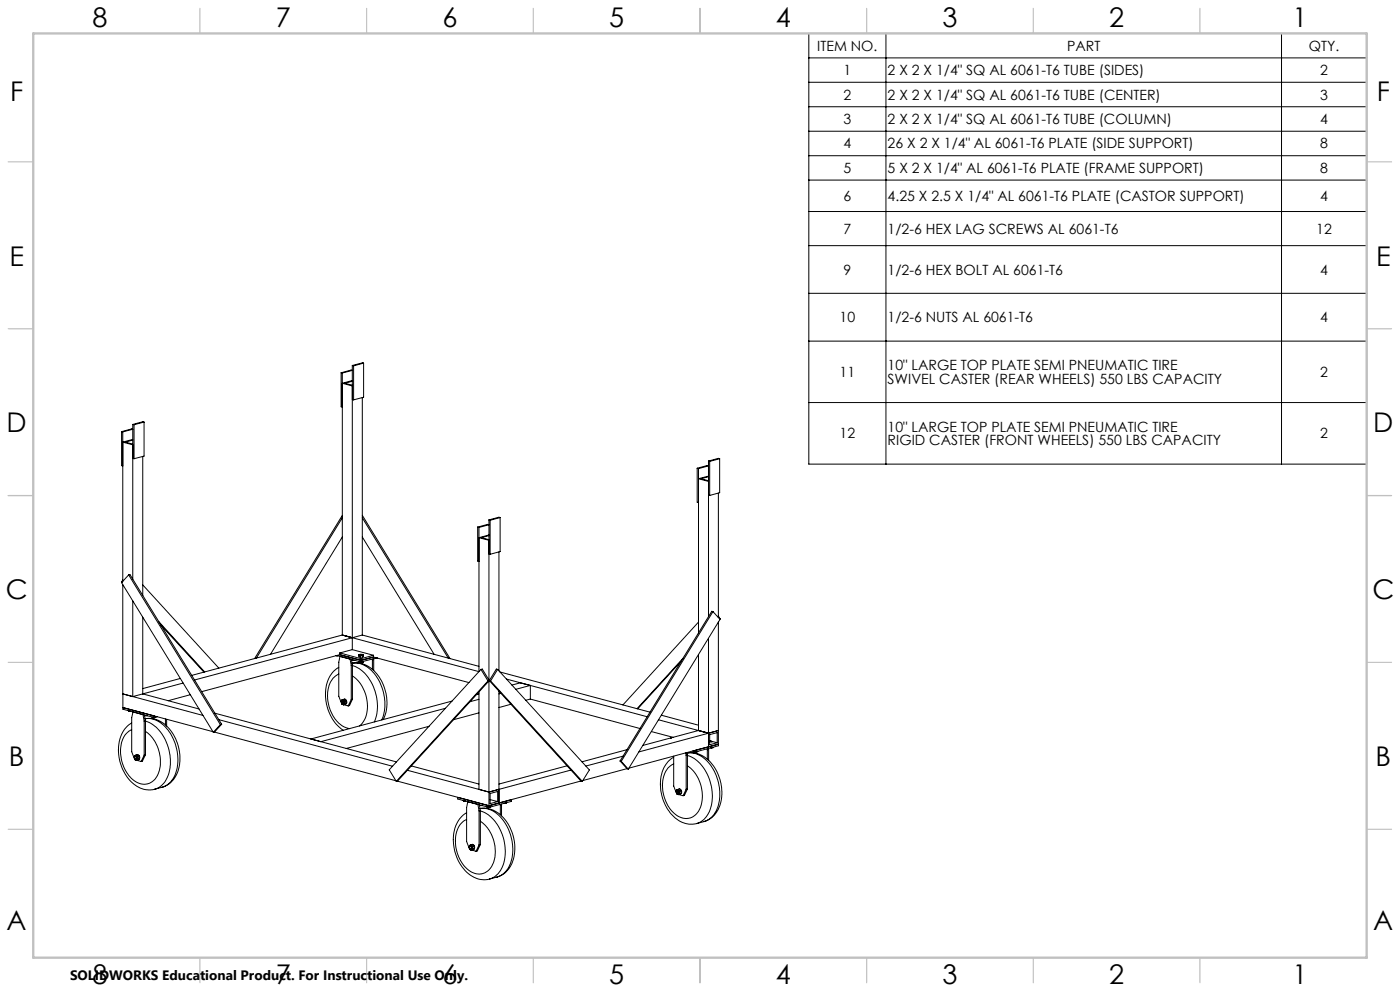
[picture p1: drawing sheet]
<svg xmlns="http://www.w3.org/2000/svg" width="420mm" height="297mm" viewBox="0 0 420 297" stroke-linecap="round" stroke-linejoin="round" font-family="sans-serif">
<g fill="none" stroke="#000" stroke-width=".3">
<path d="M242.6 10h167.4v129.1h-167.4zM242.6 17.4h167.4M265.8 10v129.1M384.5 10v129.1M242.6 24.7h167.4M242.6 32h167.4M242.6 39.3h167.4M242.6 46.7h167.4M242.6 54h167.4M242.6 63.4h167.4M242.6 73.6h167.4M242.6 87.9h167.4"/>
<path d="M102.3 111.7l3-.8 .4 .1-3 .8M102.3 111.7l.4 .1M102.3 111.7v10.2l.4 .1M102.7 111.8v78.5M105.7 109.5l.4 .1M105.7 119.7l.4 .1M105.7 109.5v85.2M105.7 114.3l-2.3 .6 2.3 .6M105.7 114l-3 .9 3 .8M106.1 109.6v10.2M108.7 119.1v71.2M109.1 108.8l-3.4 .7"/>
<path d="M109.1 108.8l-3 .8M109.1 108.8v10.3l-3 .7M242.6 102.2h167.4M36.5 129.4l3-.9 .3 .2-3 .7M36.5 129.4h.3M36.5 129.4v10.2l.3 .1M36.8 129.4v44.8M39.8 127.2l.4 .1M39.8 137.4l.4 .1M39.8 127.2v46.4M39.8 131.9l-2.2 .6 2.2 .6M39.8 131.7l-3 .8 3 .8"/>
<path d="M40.2 127.3v10.2M42.8 136.8v41.7M43.2 126.5l-.4-.1-3 .8M43.2 126.5l-3 .8M43.2 126.5v10.2l-3 .8M212.5 138.2v46.6M212.5 138.2l.4 .1M212.9 138.3v10.2M215.9 137.5l-3 .8M215.9 137.5v10.2l-3 .8M215.9 137.5l-.4-.1-3 .8M242.6 120.6h167.4"/>
<path d="M102.7 155.2l-25.8 42M102.7 154.5l-26.3 42.9M108.7 155.2l25.8 42M108.7 154.4l26.3 43M143.3 158l3-.8 .4 .1-3 .8M143.3 158l.4 .1M143.3 158v10.2l.4 .1M143.7 158.1v43.2l-41-11M146.7 155.8v48M146.7 155.8l.3 .1M147 155.9v10.2M150 155.1l-.3-.1-3 .8"/>
<path d="M150 155.1l-3 .8M150 155.1v10.2l-3 .8M209.2 140.3v10.2l.4 .1M209.2 140.3l3-.8 .3 .1-2.9 .8M209.2 140.3l.4 .1M209.6 140.4v49.3M212.5 148.4l.4 .1M212.5 142.9l-2.2 .6 2.2 .6M212.5 142.7l-2.9 .8 2.9 .8M215.5 147.8v37.3M36.5 174.4h.1M36.5 174.4l.1 .1"/>
<path d="M36.8 175.2v32.8l3 .8M36.8 173.8l-.3 .6M38.6 172.3l-2.1 2.3 27.5 44.9M38.6 172.3l27.5 44.9M38.6 172.3l.4-.1 27.5 44.9M42.8 175.3l22.9 24.9M102.7 160.9l-21.6 35.2M108.7 160.9l21.5 35.2M146.7 166l.3 .1M146.7 160.5l-2.3 .6 2.3 .6M146.7 160.3l-3 .8 3 .8M149.7 165.4v35.6"/>
<path d="M39.8 180.1v28.7M42.8 185v23M47.6 186.3l13.8 15.1M48.2 187.3l13 14.1M100.9 196.5h.1M100.9 196.5h.2M100.9 196.5h.4M101 196.5l7.3 1.9M101.1 196.5h.1M102 196.2l6.3 1.7 3.7-1M102 196.2l-41.5 11.1M102 195.7v.5"/>
<path d="M102 195.7l6.3 1.7M102 196.7l-.4 1.8v10.2l1 2.3 .2 .1M102.7 190.3l3 .8M102.7 190.3l-45.2 12.1M105 197.5l.4 2M105.4 199.5v10.2M105.4 197.6l.3 1.8M105.4 197.8l1 .1M105.7 191.1l-47.4 12.7M105.7 194.7l6.3 1.7M105.7 194.7l-3.7 1M105.7 199.5a11.5 11.5 0 0 1 7.2 9.2l.3 2.7v1.6l-.9 3.4"/>
<path d="M105.7 199.4l-.3 .1M105.7 199.4v10.1M107.7 198.2v.3M107.7 196.4h.2M107.7 196.4v.4l.4 .2M107.7 198.5l.1 .1M107.7 198.5l.5 .2M107.7 196.2l.2 .2M107.7 196.2l.6-.1 .6 .2M107.7 196.2v.2M107.8 196.2h.1M107.8 198.6l.4 .1"/>
<path d="M107.8 198.3v.3M107.9 196.4h.6M107.9 196.4l.2 .1M108 198.6v.2M108.1 196.5v.5M108.3 197.4v1M108.5 198.6l-.3 .1M108.5 198.6h.2M108.5 196.4h.3M108.5 196.4l-.4 .1M108.5 198.4v.2M108.7 190.3l-3 .8"/>
<path d="M108.7 190.3l35 9.4M108.7 198.6l-.5 .1M108.8 196.4v.5M108.8 196.9l-.7 .1M108.8 196.2h.2M108.9 196.3l-.4 .1M108.9 196.3l-.1 .1M108.9 198.5l-.2 .1M109 198.2l-.3 .4M109 196.2l-.1 .1M109 196.2l-.2 .7M111.7 197.5v.3"/>
<path d="M111.7 197.8v2.8M112 197.4l.1 .3M112 196.9l28.7 7.7M112 196.4l-3.7 1M112 196.4v.5M112.1 197.7l-.4 .1M112.1 197.7v3.2M112.7 197.2h.3M112.8 197.2h.2M113 197.2l-4.7 1.2M113.1 197.2h-.1M113.2 197.2h-.2"/>
<path d="M204.3 198.2l-13 14.2M204.9 197.3l-13.8 15.1M209.6 196.2v22.7l-16.8 4.5M209.6 186.4l-22.7 24.9M212.5 191.3v32.5M213.9 183.3l-.4-.1-27.5 44.9M213.9 183.3l-27.5 44.9M213.9 183.3l2.1 2.3-27.5 44.9M215.5 186.4v37.1l-6.7 1.8M215.5 184.6l.5 .8M216 185.4l-.1 .1M36.9 212.1l27 7.2"/>
<path d="M38.5 213l.2 .1M38.6 213.1h.1M38.7 213.1h.2M38.7 213.1l.5 .1-.3-.1M38.9 213.1h.1M39.5 216.7a9.9 9.9 0 0 0-3.7 10.9 10.9 10.9 0 0 0 8 9.1l2.6-.2M39.5 218.7a7.1 7.1 0 0 0-3.2 7.9 9.7 9.7 0 0 0 5.9 8.3 4.8 4.8 0 0 0 5.7-4.5 11.2 11.2 0 0 0-4.3-11.2M42.8 208l-3 .8M42.8 208l16.9 4.5M43.3 216.1l-.4-1.9-3-.8-.4 1.7v10.2l.9 2.4 .3 .1M43.3 216.1v10.2M43.3 214.3l.3 1.7"/>
<path d="M43.4 214.5h.8M43.5 215.4a8.9 8.9 0 0 1 9.2 6.1 11.8 11.8 0 0 1-1.4 13l-1.3 .9-1.4 .5a7.3 7.3 0 0 0 4.7-6.8 13.5 13.5 0 0 0-6.5-13.3 5.5 5.5 0 0 0-3.3-.4zM43.6 216.1a11.7 11.7 0 0 1 7.3 9.8 10 10 0 0 1-3.1 10l-1.4 .6M43.6 216l-.3 .1M43.6 216v10.2M45.6 214.9l.2 .1M45.7 215h.1M45.8 215h.2M45.8 215l.6 .1M45.9 215v.4M46 215l.4 .1M46 215h.1"/>
<path d="M46.2 214.6v.4M46.6 214.9v.1M46.6 215l-.2 .1M46.7 215l-.3 .1M46.7 214.9l-.1 .1M47.2 214.8l-1 .2M49.6 215.5v1.8M50 215.6v2M54.1 203.3l-11.3 3.1M54.9 204.7l-12.1 3.3M57.1 208.2l-6.7 1.8M60.9 214.4l-24-6.4v4.5l9.3 2.5"/>
<path d="M64.3 219.4l54.5 14.6M64.5 213.7l54.5 14.6M65.7 215.7l52.1 14M66.1 217.2l-2.1 2.3M66.5 217.1l-.4 .1M66.5 217.1l-2.1 2.3-.4 .1M101.6 200a9.7 9.7 0 0 0-3.7 10.5 12.4 12.4 0 0 0 5.1 8.4M101.6 202a6.6 6.6 0 0 0-3.3 6.9 10.1 10.1 0 0 0 5.7 9.3l.9 .2M102.4 210.3l.3 .7M102.5 210.4h.1M102.5 210.4v-.1a.38 .38 0 0 1 .6-.2 .38 .38 0 0 1 0 .6l-.2 .2-.3-.2M102.6 210.7h.1"/>
<path d="M102.7 211l.5 .1M102.7 209.8l-.3 .5M102.7 209.8l.5 .1M102.7 210h.2l.4 .4-.1 .3-.3 .2M102.7 211l.3 .2M103 209.6l.2 .3M103 209.6l.4-.1 .6 .5M103 209.6l-.3 .2M103.1 211.2l1.4 .4M103.2 209.9l.3 .2M103.2 209.9l.2 .7M103.2 211.1l-.2 .1"/>
<path d="M103.4 210.6l-.2 .5M103.4 210.6l.1 .4M103.5 210.1l-.1 .5M103.5 211l-.3 .1M104 210v.9M104 210.9l-1 .3M104 210l-.5 .1M104 210.9l-.5 .1M105.4 209.7l-.9 1.9M105.7 202.6a10.8 10.8 0 0 1 3.2 13.8l-1.1 1.2M105.7 209.5l-.3 .2M105.7 209.5l-.9 2-.3 .1"/>
<path d="M115 215.6a13 13 0 0 0-5-16.2l-2.5-.7-1.9 .1a8.3 8.3 0 0 1 8.1 5.1 14.2 14.2 0 0 1 .8 11.9M128.7 217.7l-24.8 6.6M135.6 210.1l-42.3 11.4 2.9 .8 37.5-10M143.7 207.4v29.2l3 .8M143.7 209.6l-2.7 .7M143.7 213.6l-7.6 2.1M143.7 208l-.7 .1M144.3 200.6l-27.5 30.1 2.1 3.5M144.3 200.6l2.1 3.5M144.3 200.6l.4-.1 2.1 3.5M146.4 204.1l-27.5 30.1M146.7 204.1v37.9"/>
<path d="M146.8 204l.4 .1M146.8 204l27.5 30.1M146.8 204l-.4 .1M146.8 204l-27.5 30.1-.4 .1M147.2 204.1l27.5 30.1M149.3 200.6l-2.1 3.5M149.3 200.6l27.5 30.1-2.1 3.5M149.3 200.6l-.4-.1-2.1 3.5M149.7 207.1v33.6M150 201.4l45 12M150.3 207.8l-.6 .2M151.9 203.5l42.2 11.3"/>
<path d="M153.3 211.1l-3.6 1M153.6 205.3l2.5-.7 3 .8M159.1 205.4l-4.3 1.2M159.1 205.4v4.1M159.1 209.5l-1.3 .4M159.1 209.5l32.9 8.8M195.4 219.2l6.5 1.8M197.6 215.7l14.9 4M198.4 214.3l11.2 3M212.5 219.7l-20.8 5.7M215.5 218.9l-3 .8M40.3 226.9l.3 .7"/>
<path d="M40.3 226.9l.1 .4M40.4 227a.34 .34 0 0 1 .4-.2 .34 .34 0 0 1 .2 .5 .34 .34 0 0 1-.5 .1l-.1-.1M40.4 227h.1M40.4 227.3l.2 .3M40.6 227.6l.5 .1M40.6 226.4l-.3 .5M40.6 226.4l.5 .2M40.6 226.7h.3l.3 .5-.4 .4M40.6 227.6l.3 .3M40.9 226.2l.2 .4M40.9 226.2l.4-.1 .5 .6M40.9 226.2l-.3 .2"/>
<path d="M41 227.9l1.4 .3M41.1 226.6l.3 .2M41.1 226.6l.2 .6M41.1 227.7l-.2 .2M41.3 227.2l-.2 .5M41.3 227.2l.1 .4M41.4 226.8l-.1 .4M41.4 227.6l-.3 .1M41.8 226.7v.8M41.8 227.5l-.9 .4M41.8 226.7l-.4 .1M41.8 227.5l-.4 .1"/>
<path d="M43.3 226.3l-.9 1.9M43.6 226.2l-.3 .1M43.6 226.2l-.9 1.9-.3 .1M48.6 235.9l-2.2 .6M119.2 234.1l27.5 7.4M122.2 230.9l24.5 6.5M123.4 229.5l20.3 5.5M139 240l.2 .1M139 239.9v.1M139.1 240h.1M147 237.8l2.3-.6v3l-2.3 .6zM147 239.6l2.3 .6"/>
<path d="M152.6 239.9l-5.9 1.6M153.4 239.7v.5l-6.7 1.8M170.1 229.5l-20.4 5.5M171.3 230.8l-24.6 6.6M174.3 234.1l-27.6 7.4M174.3 234.1l.4 .1M186 228.1l.4 .1M186 228.1l2.1 2.3 .4 .1M186.4 228.2l2.1 2.3M186.9 226.6l-11.1 3M188.1 224.7l-13.5 3.6M188.1 230.4l-13.2 3.5"/>
<path d="M201.2 221.2h.1M201.4 221.1l-.2 .1M202.1 226.9a9.8 9.8 0 0 0-3.7 11 10.7 10.7 0 0 0 8.4 9.1l2.2-.2M202.1 228.9a7.2 7.2 0 0 0-3.3 8 9.5 9.5 0 0 0 6 8.3 4.8 4.8 0 0 0 5.7-4.5 11.3 11.3 0 0 0-4.3-11.2M202.1 226.6v9l.9 2.3 .3 .2M202.9 237.2l.2 .7M203 237.3h.1M203 237.3v-.1a.34 .34 0 0 1 .4-.1 .34 .34 0 0 1 .1 .5 .34 .34 0 0 1-.5 0M203 237.6h.1M203.1 237.9l.6 .1M203.1 236.7l-.2 .5M203.1 236.7l.6 .1"/>
<path d="M203.1 237.9l.4 .3M203.2 236.9l.4 .1 .1 .3v.4l-.3 .1M203.5 236.5l.2 .3M203.5 236.5l.4-.1 .5 .6M203.5 236.5l-.4 .2M203.6 238.1l1.3 .4M203.7 236.8l.3 .3M203.7 236.8l.2 .7M203.7 238l-.2 .2M203.9 237.5l-.2 .5M203.9 237.5l.1 .4M204 237.1l-.1 .4"/>
<path d="M204 237.9l-.3 .1M204.4 237v.8M204.4 237.8l-.9 .4M204.4 237l-.4 .1M204.4 237.8l-.4 .1M205.7 225.6l.1 .8M205.8 226.4v10.2M205.8 236.6l-.9 1.9M206.1 225.7a8.5 8.5 0 0 1 8.7 5.1 12.2 12.2 0 0 1-.6 13.6l-1.7 1.3-1.3 .5a7.1 7.1 0 0 0 4.7-6.9 13.4 13.4 0 0 0-6.6-13.2l-1.5-.4zM206.1 225.6l.1 .7M206.2 226.4a11.9 11.9 0 0 1 7.4 10.3 9.5 9.5 0 0 1-3.5 9.7l-1.1 .4M206.2 226.3l-.4 .1"/>
<path d="M206.2 236.5l-.4 .1M206.2 226.3v10.2M206.2 236.5l-.9 1.9-.4 .1M207.8 225.1l1 .2M208.2 225.2l.2 .1M208.2 225.2h.1M208.3 225.3h.1M208.4 225.3h.2M208.4 225.3l.5 .1M208.5 225.3v.4M208.6 225.3l.3 .1M208.6 225.3h.1"/>
<path d="M208.8 224.8v.5M209.2 225.3h.1M209.2 225.2v.1M209.2 225.3l-.3 .1M209.3 225.3l-.4 .1M209.4 225.2l-.1 .1M212.2 224.4v.3M212.2 224.7v2.8M212.5 224.3l.1 .3M212.5 223.8l3-.8-26.8 7.2M212.5 223.8l-2.9 .8M212.6 224.6l-.4 .1"/>
<path d="M212.6 224.6v3.3M212.9 220.2l2.3-.6v3l-2.3 .6zM212.9 222l.3 .1M213 222.5l.3-.5 .3 .5M213.2 224.2h.2M213.3 224.1l.1 .1M213.4 222.1l1.8 .5M213.7 224v.1M213.7 224.1l-.3 .1M213.7 224.1h.1M213.8 224l-.1 .1M213.8 224h.1"/>
<path d="M139.1 240l.1 .1M139.2 240.1h.2M139.2 240.1h.4M139.4 240.1h.2M139.4 240v.1M140 243.6a9.8 9.8 0 0 0-3.7 10.9 11.1 11.1 0 0 0 8 9.1l2.6-.1M140 245.6a7.2 7.2 0 0 0-3.3 7.9 9.6 9.6 0 0 0 6 8.3 4.7 4.7 0 0 0 5.6-4.1 11.3 11.3 0 0 0-4.2-11.6M140.3 240.3l-.3 1.7v10.2l.9 2.4 .3 .1M140.8 253.9l.2 .6M140.8 253.9a.37 .37 0 0 1 .5-.2 .37 .37 0 0 1 .2 .5 .37 .37 0 0 1-.5 .2l-.1-.1M140.8 253.9v.1M140.9 254.2v.1"/>
<path d="M141 254.5l.5 .2M141 253.3l-.2 .6M141 253.3l.5 .2M141 253.6h.5l.1 .4-.1 .4-.2 .1M141 254.5l.4 .3M141.4 253.1l.1 .4M141.4 253.1l.4-.1 .5 .6M141.4 253.1l-.4 .2M141.5 254.7l1.3 .4M141.5 253.5l.4 .2M141.5 253.5l.3 .6M141.5 254.7l-.1 .1"/>
<path d="M141.8 254.1l-.3 .6M141.8 254.1l.1 .4M141.9 253.7l-.1 .4M141.9 254.5l-.4 .2M142.3 253.6v.8M142.3 254.4l-.9 .4M142.3 253.6l-.4 .1M142.3 254.4l-.4 .1M143.4 241.1l.3 1.9M143.7 243v10.2M143.7 253.2l-.9 1.9M143.8 241.2l.3 1.7"/>
<path d="M143.8 241.4h.9M144 242.3a8.9 8.9 0 0 1 9.2 6.1 11.7 11.7 0 0 1-1.4 13l-1.4 .9-1.3 .6a7.3 7.3 0 0 0 4.7-6.9 13.5 13.5 0 0 0-6.6-13.3 5.5 5.5 0 0 0-3.2-.4zM144.1 243a11.9 11.9 0 0 1 7.3 10.3 9.6 9.6 0 0 1-3.1 9.5l-1.4 .7M144.1 242.9l-.4 .1M144.1 253.1l-.4 .1M144.1 242.9v10.2M144.1 253.1l-.9 1.9-.4 .1M146.1 241.8l.2 .2M146.2 241.9l.1 .1M146.3 242h.2M146.3 242h.5M146.3 242v.3"/>
<path d="M146.5 242h.3M146.5 241.9v.1M146.7 241.5l-9.4-2.5v.5l9.4 2.5M147.1 241.9h.1M147.1 241.9l-.3 .1M147.2 241.9h-.1M147.2 241.8v.1M150 241.1l.1 .2M150.1 241.3v2.9M150.4 241l.1 .2M150.5 241.2l-.4 .1M150.5 241.2v3.3"/>
<path d="M151.2 240.8h.2M151.4 240.8h-.3M151.7 240.7h.1M151.7 240.7l-.3 .1M151.7 240.6v.1M211.2 246.2l-2.2 .6M149.1 262.9l-2.3 .6"/>
<circle cx="102.8" cy="210.5" r=".34"/>
<circle cx="40.7" cy="227.1" r=".34"/>
<circle cx="203.3" cy="237.4" r=".34"/>
<circle cx="141.2" cy="254" r=".34"/>
</g>
<g fill="none" stroke="#c0c0c0" stroke-width=".35">
<path d="M60 2.5v7.5M110 2.5v7.5M160 2.5v7.5M210 2.5v7.5M260 2.5v7.5M310 2.5v7.5M360 2.5v7.5M2.5 48.5h7.5M410 48.5h7.5M2.5 98.5h7.5M410 98.5h7.5M2.5 148.5h7.5"/>
<path d="M410 148.5h7.5M2.5 198.5h7.5M410 198.5h7.5M2.5 248.5h7.5M410 248.5h7.5M60 287v7.5M110 287v7.5M160 287v7.5M210 287v7.5M260 287v7.5M310 287v7.5M360 287v7.5"/>
</g>
<path d="M10 10h400v277h-400z" fill="none" stroke="#c0c0c0" stroke-width=".7"/>
<g font-size="8.1">
<text x="27.8" y="8">8</text>
<text x="82.8" y="8">7</text>
<text x="132.8" y="8">6</text>
<text x="182.8" y="8">5</text>
<text x="232.8" y="8">4</text>
<text x="282.8" y="8">3</text>
<text x="332.8" y="8">2</text>
<text x="387.8" y="8">1</text>
<text x="3" y="30.4">F</text>
<text x="413" y="30.4">F</text>
<text x="2.8" y="79.6">E</text>
<text x="412.8" y="79.6">E</text>
<text x="2" y="129.6">D</text>
<text x="412" y="129.6">D</text>
<text x="1.7" y="179.6">C</text>
<text x="411.7" y="179.6">C</text>
<text x="2.7" y="229.6">B</text>
<text x="412.7" y="229.6">B</text>
<text x="2" y="278.9">A</text>
<text x="412" y="278.9">A</text>
<text x="27.8" y="295">8</text>
<text x="82.8" y="295">7</text>
<text x="132.8" y="295">6</text>
<text x="182.8" y="295">5</text>
<text x="232.8" y="295">4</text>
<text x="282.8" y="295">3</text>
<text x="332.8" y="295">2</text>
<text x="387.8" y="295">1</text>
</g>
<g font-size="4.2">
<text x="245.2" y="15.2">ITEM NO.</text>
<text x="320.1" y="15.2">PART</text>
<text x="392.7" y="15.2">QTY.</text>
<text x="253" y="22.5">1</text>
<text x="266.3" y="22.5">2 X 2 X 1/4&quot; SQ AL 6061-T6 TUBE (SIDES)</text>
<text x="396.1" y="22.5">2</text>
<text x="253" y="29.8">2</text>
<text x="266.3" y="29.8">2 X 2 X 1/4&quot; SQ AL 6061-T6 TUBE (CENTER)</text>
<text x="396.1" y="29.8">3</text>
<text x="253" y="37.2">3</text>
<text x="266.3" y="37.2">2 X 2 X 1/4&quot; SQ AL 6061-T6 TUBE (COLUMN)</text>
<text x="396.1" y="37.2">4</text>
<text x="253" y="44.5">4</text>
<text x="266.3" y="44.5">26 X 2 X 1/4&quot; AL 6061-T6 PLATE (SIDE SUPPORT)</text>
<text x="396.1" y="44.5">8</text>
<text x="253" y="51.8">5</text>
<text x="266.3" y="51.8">5 X 2 X 1/4&quot; AL 6061-T6 PLATE (FRAME SUPPORT)</text>
<text x="396.1" y="51.8">8</text>
<text x="253" y="60.2">6</text>
<text x="266.3" y="60.2">4.25 X 2.5 X 1/4&quot; AL 6061-T6 PLATE (CASTOR SUPPORT)</text>
<text x="396.1" y="60.2">4</text>
<text x="253" y="70">7</text>
<text x="266.3" y="70">1/2-6 HEX LAG SCREWS AL 6061-T6</text>
<text x="394.9" y="70">12</text>
<text x="253" y="82.3">9</text>
<text x="266.3" y="82.3">1/2-6 HEX BOLT AL 6061-T6</text>
<text x="396.1" y="82.3">4</text>
<text x="251.9" y="96.6">10</text>
<text x="266.3" y="96.6">1/2-6 NUTS AL 6061-T6</text>
<text x="396.1" y="96.6">4</text>
<text x="251.9" y="113">11</text>
<text x="266.3" y="110.9">10&quot; LARGE TOP PLATE SEMI PNEUMATIC TIRE</text>
<text x="396.1" y="113">2</text>
<text x="266.3" y="115">SWIVEL CASTER (REAR WHEELS) 550 LBS CAPACITY</text>
<text x="251.9" y="131.4">12</text>
<text x="266.3" y="129.3">10&quot; LARGE TOP PLATE SEMI PNEUMATIC TIRE</text>
<text x="396.1" y="131.4">2</text>
<text x="266.3" y="133.5">RIGID CASTER (FRONT WHEELS) 550 LBS CAPACITY</text>
</g>
<text font-size="4.1" x="21" y="293.7">SOLIDWORKS Educational Product. For Instructional Use Only.</text>
</svg>
